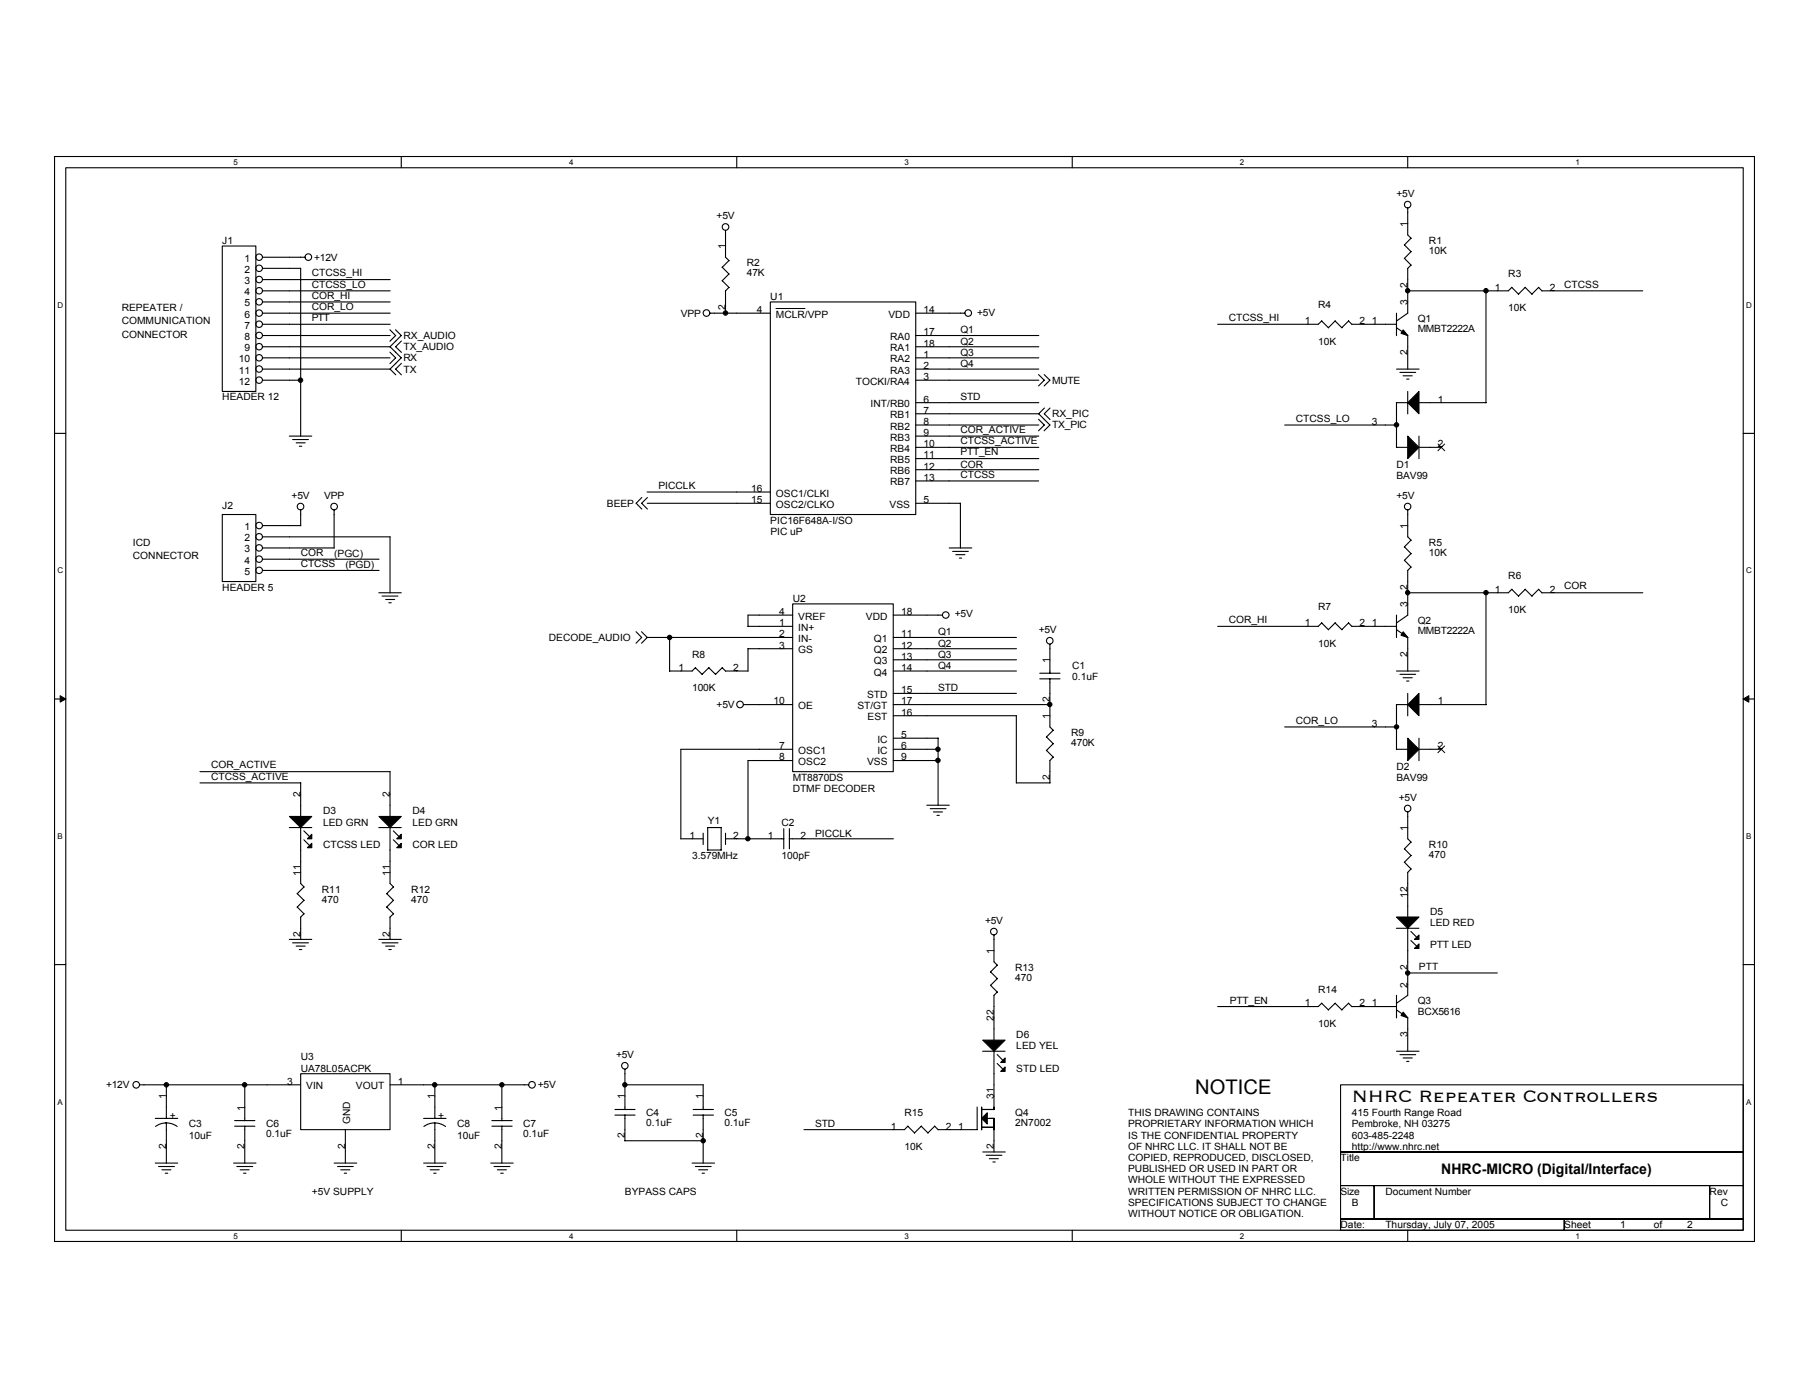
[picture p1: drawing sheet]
<svg xmlns="http://www.w3.org/2000/svg" width="279mm" height="216mm" viewBox="0 0 279 216" stroke-linecap="round" stroke-linejoin="round" font-family="sans-serif">
<path d="M8.4 24.2h262.6v167.5h-262.6zM10.2 25.9h259v164.1h-259z" fill="none" stroke="#000" stroke-width=".17"/>
<g fill="#fff">
<path d="M36.1 24.4h.6v1.3h-.6z"/>
<path d="M36.1 190.2h.6v1.4h-.6z"/>
</g>
<path d="M62 24.2v1.7M62 190v1.7" fill="none" stroke="#000" stroke-width=".17"/>
<g fill="#fff">
<path d="M87.9 24.4h.6v1.3h-.6z"/>
<path d="M87.9 190.2h.6v1.4h-.6z"/>
</g>
<path d="M113.8 24.2v1.7M113.8 190v1.7" fill="none" stroke="#000" stroke-width=".17"/>
<g fill="#fff">
<path d="M139.7 24.4h.7v1.3h-.7z"/>
<path d="M139.7 190.2h.7v1.4h-.7z"/>
</g>
<path d="M165.6 24.2v1.7M165.6 190v1.7" fill="none" stroke="#000" stroke-width=".17"/>
<g fill="#fff">
<path d="M191.5 24.4h.7v1.3h-.7z"/>
<path d="M191.5 190.2h.7v1.4h-.7z"/>
</g>
<path d="M217.4 24.2v1.7M217.4 190v1.7" fill="none" stroke="#000" stroke-width=".17"/>
<g fill="#fff">
<path d="M243.3 24.4h.7v1.3h-.7z"/>
<path d="M243.3 190.2h.7v1.4h-.7z"/>
<path d="M8.9 46.4h.8v1.4h-.8z"/>
<path d="M269.7 46.4h.8v1.4h-.8z"/>
<path d="M8.9 87.4h.8v1.4h-.8z"/>
<path d="M269.7 87.4h.8v1.4h-.8z"/>
</g>
<path d="M8.4 66.9h1.8M269.2 66.9h1.8" fill="none" stroke="#000" stroke-width=".17"/>
<g fill="#fff">
<path d="M8.9 128.5h.8v1.3h-.8z"/>
<path d="M269.7 128.5h.8v1.3h-.8z"/>
</g>
<path d="M8.4 107.9h1.8M269.2 107.9h1.8" fill="none" stroke="#000" stroke-width=".17"/>
<path d="M9.3 107.4l.9 .5-.9 .5zM269.2 107.9l.9-.5v1z" fill="#000" stroke="#000" stroke-width=".15"/>
<g fill="#fff">
<path d="M8.9 169.5h.8v1.4h-.8z"/>
<path d="M269.7 169.5h.8v1.4h-.8z"/>
</g>
<g fill="none" stroke="#000" stroke-width=".17">
<path d="M34.3 38h5.2v22.5h-5.2zM40.6 39.7h6.5M112.1 35.6v4.1l.5 .6M216.9 37.8l1.1 1.1M216.9 39.9l1.1 1.1M217.4 32.1v4.2l.6 .5M217.9 36.8l-1 1M217.9 38.9l-1 1M40.6 57h19.7M40.6 41.4h5.8v26M40.6 48.4h19.7M40.6 50.1h19.7"/>
<path d="M40.6 51.8h19.7M40.6 53.6h19.7M40.6 55.3h19.6M40.6 58.7h5.9M40.6 43.2h19.7M40.6 44.9h19.7M40.6 46.6h19.7M60.2 54.4l.9 .9-.9 .9M60.2 50.9l.9 .9-.9 .9M61.1 50.9l.9 .9-1.8 1.8 .9 .8M61.1 54.4l.9 .9-1.8 1.7 .9 .9M62 52.7l-.9 .9 .9 .8"/>
<path d="M62 56.1l-.9 .9 .9 .9M109.6 48.4h9.4M111.5 41.3l1.1 1-1.1 1.1M111.5 43.3l1.1 1.1-.6 .5M112.1 44.9v3.5M112.6 40.2l-1.1 1.1M119 46.6h22.4v32.9h-22.4zM141.4 57h19M141.4 48.4h7.6M141.4 51.8h19M141.4 53.6h19M141.4 55.3h19"/>
<path d="M141.4 58.7h19M160.4 57.8l.9 .9-.9 .9M161.3 57.8l.9 .9-.9 .9M204.2 49.6l-.6 .5h-15.5M206.2 49.6l1.1 1M206.2 49.6l-1 1-1.1-1M208.3 49.6l.5 .5M208.3 49.6l-1.1 1M208.8 50.1h6.9M215.7 50.6l1.7 1.2v5.2M215.7 57h3.5M215.7 48.4v3.4"/>
<path d="M216.2 57.5h2.5M216.7 58h1.4M217.3 58.5h.3M217.4 41.4v7l-1.7 1.2M217.9 40.9l-.5 .6M229.5 44.9v17.3h-10.4M233.5 44.4l1 1M233.5 44.4l-.5 .5h-15.6M235.6 44.4l1 1M235.6 44.4l-1.1 1M237.6 44.4l.6 .5M237.7 44.4l-1.1 1"/>
<path d="M238.1 44.9h15.6M34.3 79.5h5.2v10.3h-5.2zM44.7 67.4h3.5M45.2 67.9h2.4M45.7 68.4h1.4M46.2 68.9h.4M46.4 78.8v2.4M51.6 78.8v5.8M99.1 76.8l-.8 .9 .8 .9M99.9 76h19.1M100 77.7h19M100 76.8l-.9 .9 .9 .9"/>
<path d="M141.4 67.4h19M141.4 62.2h19M141.4 69.1h19M141.4 65.6h19M141.4 63.9h19M141.4 70.8h19M141.4 72.5h19M141.4 74.3h19M141.4 77.7h7l-.1 6.9M160.4 64.7l.9 .9-.9 .9M160.4 63.9l1.8 1.7-.9 .9M161.3 63l-.9 .9"/>
<path d="M162.2 63l-.9 .9 .9 .9M198.4 65.6h17.3M215.7 62.2h1.7M215.7 62.2v6.9h1.7M217.4 60.5v3.4M217.4 78.8v4.1l.6 .5M219.2 69.1h3.4M219.2 67.4v3.4M40.6 84.6h11M40.6 81.2h5.9M40.6 82.9h19.7M40.6 86.4h17.9"/>
<path d="M40.6 88.1h17.9M58.5 91.5h3.5M59 92.1h2.5M59.6 92.6h1.4M60 93.1h.4M60.2 82.9v8.7M98.2 97.6l.9 .8-.9 .9M99.1 97.6l.9 .8M100 98.4l-.9 .9M100 98.4h22.4M103.4 98.4v5.2h3.5l.5-.5M115.5 96.7h6.9"/>
<path d="M122.4 93.3h15.6v25.9h-15.6zM122.4 95h-6.9v1.8M138 95h7.6M138 98.4h19M146.6 84.6h3.5M147.1 85.2h2.5M147.6 85.7h1.4M148.2 86.2h.3M162.2 99.5v4.5M188.1 96.7h15.5l.6-.5 1 1.1M206.2 96.2l1.1 1.1M206.2 96.2l-1 1"/>
<path d="M208.3 96.2l.5 .6M208.3 96.2l-1.1 1M208.8 96.7h6.9M215.7 97.2l1.7 1.2v5.3M215.7 95v3.5M216.9 84.5l1.1 1M216.9 86.5l1.1 1.1M217.4 88.1v6.9l-1.7 1.2M217.9 83.4l-1 1.1M217.9 85.5l-1 1.1M217.9 87.6l-.5 .5M229.5 91.5v17.3"/>
<path d="M233.5 91l1 1.1M233.5 91l-.5 .5h-15.6M234.5 92.1l1.1-1.1 1 1.1M237.6 91l.5 .5h15.6M237.7 91l-1.1 1.1M30.9 119.2h29.4M60.2 119.2v6.9M107.4 103.1l1.1 1.1M109.5 103.1l1 1.1M109.5 103.1l-1.1 1M111.5 103.1l.6 .6M111.6 103.1l-1.1 1"/>
<path d="M112.1 103.6h3.4M114.8 108.8h7.6M122.4 115.7h-17.2v13.9l3.4-.1M122.4 117.5h-6.9v12.1M122.4 100.2h-6.9v3.5M138 108.8h24.2M138 103.6h19M138 115.7h6.9M138 117.5h6.9M138 100.2h19M138 101.9h19M138 110.5h19"/>
<path d="M138 107.1h19M138 114h6.9M144.9 114v10.4M157 110.5v10.4M160.6 104.8h3.1M160.6 104h3.1M161.6 113.8l1.1 1.1M161.6 115.9l1.1 1M162.2 104.8v7.5l.5 .5-1.1 1M162.2 117.5v3.4M162.7 114.9l-1.1 1M162.7 116.9l-.6 .6"/>
<path d="M198.4 112.3h17.3M215.7 108.8h1.7M215.7 103.6h3.5M215.7 108.8v6.9h1.7M216.2 104.1h2.5M216.7 104.7h1.4M217.3 105.2h.3M217.4 107.1v3.5M219.1 108.8h10.4M219.2 114v3.5M219.2 115.7h3.4M30.9 120.9h15.5v5.2"/>
<path d="M44.7 127.8h3.5M45.9 138l1.1 1.1M46.4 127.8v8.6l.6 .6M46.9 128.3l.9 .9M46.9 129.7l.9 .9M46.9 137l-1 1M46.9 139l-1 1.1M58.5 127.8h3.5M59.7 138l1.1 1.1M60.2 127.8v8.6l.6 .6M60.7 128.3l.9 .9M60.7 129.7l.9 .9"/>
<path d="M60.8 137l-1.1 1M60.8 139l-1.1 1.1M108.6 128.7v1.7M109.3 127.8h2.1M111.4 127.8v3.5h-2.1v-3.5M112.1 128.7v1.7M112.1 129.5h9M121.1 128v3.1M121.9 129.5h16.1M121.9 128v3.1M143.2 124.4h3.4M143.7 124.9h2.4"/>
<path d="M144.2 125.4h1.4M144.7 125.9h.4M157 120.9h5.2M216.9 131.1l1.1 1M216.9 133.2l1.1 1M217.4 125.4v4.1l.6 .6M217.4 134.7v6.9M217.9 130l-1 1.1M217.9 132.1l-1 1.1M217.9 134.2l-.5 .5M8.4 149h1.8M44.7 145.1h3.5"/>
<path d="M45.2 145.6h2.4M45.7 146.1h1.4M45.9 140.1l1.1 1-.6 .5M46.2 146.6h.4M46.4 141.6v3.5M58.5 145.1h3.5M59 145.6h2.5M59.6 146.1h1.4M59.7 140.1l1.1 1-.6 .5v3.5M60 146.6h.4M153 150.1l1.1 1.1M153.5 144.4v4.1l.6 .6"/>
<path d="M153.5 153.7v7M154 149.1l-1 1M154 151.1l-1 1.1 1.1 1M154 153.2l-.5 .5M204.1 154.9l1.1 1.1M204.2 154.9l-.6 .5h-15.5M206.2 154.9l1.1 1.1M206.2 154.9l-1 1.1M208.3 154.9l.5 .6M208.3 154.9l-1.1 1.1M208.8 155.4h6.9M215.7 143.4h3.5"/>
<path d="M215.7 156l1.7 1.2v5.2M215.7 153.7v3.5M217.4 143.4v10.3l-1.7 1.3M217.4 150.3h13.9M217.9 143.8l.9 .9M217.9 145.2l.9 .9M269.2 149h1.8M21.6 167.5h24.8M24 179.6h3.5M24 172.7h3.5M24 174l.6-.4 1.1-.2 .7 .1 1 .5M25.7 167.5v5.2"/>
<path d="M25.7 173.4v6.2M36.1 179.6h3.4M36.2 173.9h3.2M36.2 173.1h3.2M37.8 167.5v5.6M37.8 173.9v5.7M46.4 165.8h13.8v8.7h-13.8zM51.6 179.6h3.5M53.3 174.5v5.1M60.2 167.5h21.5M65.4 179.6h3.5M65.4 172.7h3.5"/>
<path d="M65.5 174a2.82 2.82 0 0 1 3.3 0M67.2 167.5v5.2M67.2 173.4v6.2M75.8 179.6h3.5M76 173.9h3.1M76 173.1h3.1M77.5 167.5v5.6M77.5 173.9v5.7M95 171.3h3.1M95 172.2h3.1M96.5 167.5h12.1v3.9M96.5 165.1v6.3"/>
<path d="M96.5 172.2v4h12.1M106.9 179.6h3.5M107.1 171.3h3.1M107.1 172.2h3.1M108.6 172.2v7.4M140.2 173.9l1.1 1.1M140.2 173.9l-.5 .6h-15.5M141.2 175l1.1-1.1 1 1.1M144.9 174.5l-.5-.6-1.1 1.1M150.9 171v3.5h-6M151.6 171v3.5M151.6 174.1h1.9"/>
<path d="M151.8 162.3h3.4M151.8 177.9h3.5M152.3 178.4h2.4M152.5 172.7h1M152.8 178.9h1.4M153.4 179.5h.3M153.5 162.3v9.1l-1.9-.1M153.5 172.7v5.2M154 162.9l.9 .8M154 164.2l.9 .9M207.1 167.5h62.1v10.4h-62.1zM207.1 177.9h62.1v5.2h-62.1z"/>
<path d="M215.7 162.3h3.5M216.2 162.9h2.5M216.7 163.4h1.4M217.3 163.9h.3M24.5 180.1h2.4M25 180.7h1.4M25.5 181.2h.4M36.6 180.1h2.4M37.1 180.7h1.4M37.6 181.2h.4M52.1 180.1h2.5M52.6 180.7h1.4"/>
<path d="M53.2 181.2h.3M66 180.1h2.4M66.4 180.7h1.4M67 181.2h.4M76.3 180.1h2.5M76.8 180.7h1.4M77.3 181.2h.4M107.4 180.1h2.4M107.9 180.7h1.4M108.4 181.2h.4M207.1 183.1h5.1v5.2h-5.1zM207.1 188.3h34.5v1.7h-34.5z"/>
<path d="M212.2 183.1h51.9v5.2h-51.9zM241.6 188.3h27.6v1.7h-27.6zM264.1 183.1h5.1v5.2h-5.1z"/>
<circle cx="40" cy="39.7" r=".51"/>
<circle cx="47.6" cy="39.7" r=".51"/>
<circle cx="112.1" cy="35" r=".51"/>
<circle cx="217.4" cy="31.6" r=".51"/>
<circle cx="40" cy="57" r=".51"/>
<circle cx="40" cy="58.7" r=".51"/>
<circle cx="40" cy="43.2" r=".51"/>
<circle cx="40" cy="41.4" r=".51"/>
<circle cx="40" cy="44.9" r=".51"/>
<circle cx="40" cy="51.8" r=".51"/>
<circle cx="40" cy="48.4" r=".51"/>
<circle cx="40" cy="55.3" r=".51"/>
<circle cx="40" cy="53.5" r=".51"/>
<circle cx="40" cy="46.6" r=".51"/>
<circle cx="40" cy="50.1" r=".51"/>
<circle cx="109.1" cy="48.3" r=".51"/>
<circle cx="149.5" cy="48.3" r=".51"/>
<circle cx="46.4" cy="78.2" r=".51"/>
<circle cx="51.6" cy="78.2" r=".51"/>
<circle cx="217.4" cy="78.2" r=".51"/>
<circle cx="40" cy="88.1" r=".51"/>
<circle cx="40" cy="84.6" r=".51"/>
<circle cx="40" cy="82.9" r=".51"/>
<circle cx="40" cy="81.2" r=".51"/>
<circle cx="40" cy="86.3" r=".51"/>
<circle cx="146.1" cy="95" r=".51"/>
<circle cx="162.1" cy="99" r=".51"/>
<circle cx="114.3" cy="108.8" r=".51"/>
<circle cx="217.4" cy="124.9" r=".51"/>
<circle cx="153.5" cy="143.9" r=".51"/>
<circle cx="21" cy="167.5" r=".51"/>
<circle cx="82.2" cy="167.5" r=".51"/>
<circle cx="96.5" cy="164.6" r=".51"/>
</g>
<g fill="#000" stroke="#000" stroke-width=".17">
<path d="M216.7 50.9l.7 .9-1-.3z" fill-rule="evenodd"/>
<path d="M217.4 67.4l1.8 1.7-1.8 1.7z" fill-rule="evenodd"/>
<path d="M219.2 60.5v3.4l-1.8-1.7z" fill-rule="evenodd"/>
<path d="M216.7 97.6l.7 .8-1-.3z" fill-rule="evenodd"/>
<path d="M217.4 114l1.8 1.7-1.8 1.8z" fill-rule="evenodd"/>
<path d="M219.2 107.1v3.4l-1.8-1.7z" fill-rule="evenodd"/>
<path d="M44.7 126.1h3.5l-1.8 1.7z" fill-rule="evenodd"/>
<path d="M48.2 128.8v.7h-.7z" fill-rule="evenodd"/>
<path d="M48.2 130.2v.7h-.7z" fill-rule="evenodd"/>
<path d="M58.5 126.1h3.5l-1.8 1.7z" fill-rule="evenodd"/>
<path d="M62 128.8v.7h-.7z" fill-rule="evenodd"/>
<path d="M61.3 130.9l.7-.7v.7z" fill-rule="evenodd"/>
<path d="M216.7 156.3l.7 .9-1-.4z" fill-rule="evenodd"/>
<path d="M215.7 141.6h3.5l-1.8 1.8z" fill-rule="evenodd"/>
<path d="M218.5 145.1l.7-.7v.7z" fill-rule="evenodd"/>
<path d="M219.2 145.8v.7h-.7z" fill-rule="evenodd"/>
<path d="M151.6 172.7l.9-.8v1.7z" fill-rule="evenodd"/>
<path d="M151.8 160.6h3.4l-1.7 1.7z" fill-rule="evenodd"/>
<path d="M155.2 163.4v.7h-.6z" fill-rule="evenodd"/>
<path d="M154.6 165.5l.6-.7v.7z" fill-rule="evenodd"/>
<circle cx="46.4" cy="58.7" r=".34"/>
<circle cx="112.1" cy="48.3" r=".34"/>
<circle cx="217.4" cy="44.9" r=".34"/>
<circle cx="229.5" cy="44.9" r=".34"/>
<circle cx="215.7" cy="65.6" r=".34"/>
<circle cx="103.4" cy="98.4" r=".34"/>
<circle cx="217.4" cy="91.5" r=".34"/>
<circle cx="229.5" cy="91.5" r=".34"/>
<circle cx="144.9" cy="115.7" r=".34"/>
<circle cx="144.9" cy="117.4" r=".34"/>
<circle cx="162.1" cy="108.8" r=".34"/>
<circle cx="215.7" cy="112.3" r=".33"/>
<circle cx="115.5" cy="129.5" r=".33"/>
<circle cx="217.4" cy="150.3" r=".34"/>
<circle cx="25.7" cy="167.5" r=".34"/>
<circle cx="37.8" cy="167.5" r=".34"/>
<circle cx="67.1" cy="167.5" r=".34"/>
<circle cx="77.5" cy="167.5" r=".34"/>
<circle cx="96.5" cy="167.5" r=".34"/>
<circle cx="108.6" cy="176.2" r=".34"/>
</g>
<path d="M119.8 47.6h4.5M222.1 68.6l1 1M223.1 68.6l-1 1M222.1 115.2l1 1M223.1 115.2l-1 1" fill="none" stroke="#000" stroke-width=".15"/>
<text font-size="3.3" x="208.8" y="170.2">NHRC Repeater Controllers</text>
<text font-size="3.1" x="184.6" y="169">NOTICE</text>
<text font-size="2.2" x="222.6" y="181.4">NHRC-MICRO (Digital/Interface)</text>
<g font-size="1.5">
<text x="110.7" y="33.9">+5V</text>
<text x="215.7" y="30.4">+5V</text>
<text x="217.4" y="35.1" transform="rotate(-90 217.4 35.1)">1</text>
<text x="34.3" y="37.7">J1</text>
<text x="37.8" y="40.4">1</text>
<text x="48.5" y="40.3">+12V</text>
<text x="112" y="38.5" transform="rotate(-90 112 38.5)">1</text>
<text x="115.3" y="41.1">R2</text>
<text x="220.7" y="37.7">R1</text>
<text x="220.7" y="39.2">10K</text>
<text x="37.8" y="42.1">2</text>
<text x="37.8" y="43.9">3</text>
<text x="37.8" y="45.6">4</text>
<text x="37.8" y="47.3">5</text>
<text x="48.2" y="47.9">COR_LO</text>
<text x="48.2" y="42.7">CTCSS_HI</text>
<text x="48.2" y="46.1">COR_HI</text>
<text x="48.2" y="44.4">CTCSS_LO</text>
<text x="112" y="47.9" transform="rotate(-90 112 47.9)">2</text>
<text x="115.3" y="42.7">47K</text>
<text x="119" y="46.3">U1</text>
<text x="203.6" y="47.5">R4</text>
<text x="217.4" y="47.2" transform="rotate(-90 217.4 47.2)">3</text>
<text x="217.4" y="44.4" transform="rotate(-90 217.4 44.4)">2</text>
<text x="230.9" y="44.9">1</text>
<text x="233" y="42.8">R3</text>
<text x="239.4" y="44.9">2</text>
<text x="241.6" y="44.4">CTCSS</text>
<text x="18.8" y="48">REPEATER /</text>
<text x="18.8" y="50.1">COMMUNICATION</text>
<text x="18.8" y="52.2">CONNECTOR</text>
<text x="37.8" y="49.1">6</text>
<text x="37.8" y="50.8">7</text>
<text x="37.8" y="52.5">8</text>
<text x="48.2" y="49.6">PTT</text>
<text x="62.3" y="52.3">RX_AUDIO</text>
<text x="105.2" y="48.9">VPP</text>
<text x="116.9" y="48.3">4</text>
<text x="119.8" y="49.1">MCLR/VPP</text>
<text x="137.2" y="49.1">VDD</text>
<text x="137.5" y="52.5">RA0</text>
<text x="142.6" y="51.8">17</text>
<text x="142.6" y="53.5">18</text>
<text x="142.6" y="48.3">14</text>
<text x="148.3" y="51.5">Q1</text>
<text x="148.3" y="53.2">Q2</text>
<text x="150.9" y="48.7">+5V</text>
<text x="189.8" y="49.6">CTCSS_HI</text>
<text x="201.5" y="50.1">1</text>
<text x="203.6" y="53.2">10K</text>
<text x="210" y="50.1">2</text>
<text x="211.9" y="50.1">1</text>
<text x="219" y="49.8">Q1</text>
<text x="219" y="51.3">MMBT2222A</text>
<text x="233" y="48">10K</text>
<text x="36.9" y="56">10</text>
<text x="36.9" y="57.7">11</text>
<text x="36.9" y="59.4">12</text>
<text x="37.8" y="54.3">9</text>
<text x="62.3" y="54.1">TX_AUDIO</text>
<text x="62.3" y="57.5">TX</text>
<text x="62.3" y="55.8">RX</text>
<text x="132.2" y="59.4">TOCKI/RA4</text>
<text x="137.5" y="54.3">RA1</text>
<text x="137.5" y="56">RA2</text>
<text x="137.5" y="57.7">RA3</text>
<text x="142.6" y="55.2">1</text>
<text x="142.6" y="57">2</text>
<text x="142.6" y="58.7">3</text>
<text x="148.3" y="54.9">Q3</text>
<text x="148.3" y="56.7">Q4</text>
<text x="162.5" y="59.3">MUTE</text>
<text x="217.4" y="54.8" transform="rotate(-90 217.4 54.8)">2</text>
<text x="34.3" y="61.8">HEADER 12</text>
<text x="134.5" y="62.9">INT/RB0</text>
<text x="137.5" y="64.6">RB1</text>
<text x="142.6" y="62.2">6</text>
<text x="142.6" y="63.9">7</text>
<text x="142.6" y="65.6">8</text>
<text x="148.3" y="61.8">STD</text>
<text x="162.5" y="64.4">RX_PIC</text>
<text x="200.2" y="65.1">CTCSS_LO</text>
<text x="211.9" y="65.6">3</text>
<text x="222.1" y="62.2">1</text>
<text x="137.5" y="66.3">RB2</text>
<text x="137.5" y="68.1">RB3</text>
<text x="137.5" y="69.8">RB4</text>
<text x="137.5" y="71.5">RB5</text>
<text x="142.6" y="67.3">9</text>
<text x="142.6" y="69.1">10</text>
<text x="142.6" y="70.8">11</text>
<text x="148.3" y="70.3">PTT_EN</text>
<text x="148.3" y="66.9">COR_ACTIVE</text>
<text x="148.3" y="68.6">CTCSS_ACTIVE</text>
<text x="162.5" y="66.2">TX_PIC</text>
<text x="222.1" y="69.1">2</text>
<text x="45" y="77">+5V</text>
<text x="50.1" y="77">VPP</text>
<text x="101.7" y="75.5">PICCLK</text>
<text x="116" y="77.7">15</text>
<text x="116" y="76">16</text>
<text x="119.8" y="76.7">OSC1/CLKI</text>
<text x="137.5" y="73.2">RB6</text>
<text x="137.5" y="75">RB7</text>
<text x="142.6" y="72.5">12</text>
<text x="142.6" y="74.3">13</text>
<text x="142.6" y="77.7">5</text>
<text x="148.3" y="72.2">COR</text>
<text x="148.3" y="73.8">CTCSS</text>
<text x="215.7" y="77">+5V</text>
<text x="215.7" y="72.2">D1</text>
<text x="215.7" y="73.9">BAV99</text>
<text x="34.3" y="78.6">J2</text>
<text x="37.8" y="81.9">1</text>
<text x="37.8" y="83.6">2</text>
<text x="93.7" y="78.3">BEEP</text>
<text x="119" y="80.9">PIC16F648A-I/SO</text>
<text x="119" y="82.6">PIC uP</text>
<text x="119.8" y="78.4">OSC2/CLKO</text>
<text x="137.4" y="78.4">VSS</text>
<text x="217.4" y="81.7" transform="rotate(-90 217.4 81.7)">1</text>
<text x="20.5" y="84.3">ICD</text>
<text x="20.5" y="86.4">CONNECTOR</text>
<text x="37.8" y="85.3">3</text>
<text x="37.8" y="87.1">4</text>
<text x="37.8" y="88.8">5</text>
<text x="46.4" y="85.9">COR</text>
<text x="46.4" y="87.6">CTCSS</text>
<text x="51.6" y="86">(PGC)</text>
<text x="53.3" y="87.8">(PGD)</text>
<text x="220.7" y="84.3">R5</text>
<text x="220.7" y="85.9">10K</text>
<text x="233" y="89.5">R6</text>
<text x="34.3" y="91.2">HEADER 5</text>
<text x="120.3" y="95">4</text>
<text x="122.4" y="92.9">U2</text>
<text x="123.3" y="95.7">VREF</text>
<text x="133.8" y="95.7">VDD</text>
<text x="139.2" y="95">18</text>
<text x="147.5" y="95.4">+5V</text>
<text x="203.6" y="94.1">R7</text>
<text x="217.4" y="93.8" transform="rotate(-90 217.4 93.8)">3</text>
<text x="217.4" y="91.1" transform="rotate(-90 217.4 91.1)">2</text>
<text x="230.9" y="91.5">1</text>
<text x="233" y="94.7">10K</text>
<text x="239.4" y="91.5">2</text>
<text x="241.6" y="91">COR</text>
<text x="84.8" y="99">DECODE_AUDIO</text>
<text x="106.9" y="101.6">R8</text>
<text x="120.3" y="96.7">1</text>
<text x="120.3" y="98.4">2</text>
<text x="120.3" y="100.2">3</text>
<text x="123.3" y="97.4">IN+</text>
<text x="123.3" y="99.1">IN-</text>
<text x="123.3" y="100.9">GS</text>
<text x="135" y="99.1">Q1</text>
<text x="135" y="100.9">Q2</text>
<text x="139.2" y="98.4">11</text>
<text x="139.2" y="100.2">12</text>
<text x="139.2" y="101.9">13</text>
<text x="144.9" y="98.1">Q1</text>
<text x="144.9" y="101.6">Q3</text>
<text x="144.9" y="99.8">Q2</text>
<text x="160.4" y="97.8">+5V</text>
<text x="189.8" y="96.2">COR_HI</text>
<text x="201.5" y="96.7">1</text>
<text x="203.6" y="99.8">10K</text>
<text x="210" y="96.7">2</text>
<text x="211.9" y="96.7">1</text>
<text x="217.4" y="101.5" transform="rotate(-90 217.4 101.5)">2</text>
<text x="219" y="96.4">Q2</text>
<text x="219" y="97.9">MMBT2222A</text>
<text x="104.8" y="103.6">1</text>
<text x="106.9" y="106.8">100K</text>
<text x="113.3" y="103.6">2</text>
<text x="133.9" y="107.8">STD</text>
<text x="135" y="102.6">Q3</text>
<text x="135" y="104.3">Q4</text>
<text x="139.2" y="103.6">14</text>
<text x="139.2" y="107.1">15</text>
<text x="144.9" y="106.8">STD</text>
<text x="144.9" y="103.3">Q4</text>
<text x="162.1" y="102.4" transform="rotate(-90 162.1 102.4)">1</text>
<text x="165.6" y="103.3">C1</text>
<text x="165.6" y="105">0.1uF</text>
<text x="110.7" y="109.3">+5V</text>
<text x="119.4" y="108.8">10</text>
<text x="123.3" y="109.5">OE</text>
<text x="132.4" y="109.5">ST/GT</text>
<text x="134" y="111.2">EST</text>
<text x="139.2" y="110.5">16</text>
<text x="139.2" y="108.8">17</text>
<text x="139.2" y="114">5</text>
<text x="162.1" y="111.1" transform="rotate(-90 162.1 111.1)">1</text>
<text x="162.1" y="108.4" transform="rotate(-90 162.1 108.4)">2</text>
<text x="165.4" y="113.7">R9</text>
<text x="200.2" y="111.8">COR_LO</text>
<text x="211.9" y="112.2">3</text>
<text x="222.1" y="108.8">1</text>
<text x="32.6" y="118.7">COR_ACTIVE</text>
<text x="120.3" y="117.4">8</text>
<text x="120.3" y="115.7">7</text>
<text x="123.3" y="118.2">OSC2</text>
<text x="123.3" y="116.4">OSC1</text>
<text x="133.9" y="118.2">VSS</text>
<text x="135.5" y="114.7">IC</text>
<text x="135.5" y="116.4">IC</text>
<text x="139.2" y="117.4">9</text>
<text x="139.2" y="115.7">6</text>
<text x="165.4" y="115.2">470K</text>
<text x="215.7" y="118.9">D2</text>
<text x="222.1" y="115.7">2</text>
<text x="32.6" y="120.4">CTCSS_ACTIVE</text>
<text x="46.4" y="123.1" transform="rotate(-90 46.4 123.1)">2</text>
<text x="49.9" y="125.8">D3</text>
<text x="60.2" y="123.1" transform="rotate(-90 60.2 123.1)">2</text>
<text x="63.7" y="125.8">D4</text>
<text x="122.4" y="120.6">MT8870DS</text>
<text x="122.4" y="122.3">DTMF DECODER</text>
<text x="162.1" y="120.5" transform="rotate(-90 162.1 120.5)">2</text>
<text x="215.7" y="120.6">BAV99</text>
<text x="216" y="123.7">+5V</text>
<text x="49.9" y="127.5">LED GRN</text>
<text x="49.9" y="130.9">CTCSS LED</text>
<text x="63.7" y="130.9">COR LED</text>
<text x="63.7" y="127.5">LED GRN</text>
<text x="106.5" y="129.5">1</text>
<text x="109.3" y="127.3">Y1</text>
<text x="113.3" y="129.5">2</text>
<text x="118.6" y="129.5">1</text>
<text x="120.7" y="127.5">C2</text>
<text x="123.6" y="129.5">2</text>
<text x="125.9" y="129.2">PICCLK</text>
<text x="217.4" y="128.3" transform="rotate(-90 217.4 128.3)">1</text>
<text x="220.7" y="130.9">R10</text>
<text x="46.4" y="135.2" transform="rotate(-90 46.4 135.2)">11</text>
<text x="49.7" y="137.8">R11</text>
<text x="60.2" y="135.2" transform="rotate(-90 60.2 135.2)">11</text>
<text x="63.5" y="137.8">R12</text>
<text x="106.9" y="132.7">3.579MHz</text>
<text x="120.7" y="132.7">100pF</text>
<text x="220.7" y="132.5">470</text>
<text x="49.7" y="139.4">470</text>
<text x="63.5" y="139.4">470</text>
<text x="152.1" y="142.7">+5V</text>
<text x="217.4" y="138.7" transform="rotate(-90 217.4 138.7)">12</text>
<text x="220.9" y="141.3">D5</text>
<text x="220.9" y="143">LED RED</text>
<text x="46.4" y="144.6" transform="rotate(-90 46.4 144.6)">2</text>
<text x="60.2" y="144.6" transform="rotate(-90 60.2 144.6)">2</text>
<text x="153.5" y="147.3" transform="rotate(-90 153.5 147.3)">1</text>
<text x="156.8" y="149.9">R13</text>
<text x="217.4" y="149.8" transform="rotate(-90 217.4 149.8)">2</text>
<text x="219.2" y="149.8">PTT</text>
<text x="220.9" y="146.5">PTT LED</text>
<text x="156.8" y="151.5">470</text>
<text x="190" y="155.1">PTT_EN</text>
<text x="201.5" y="155.4">1</text>
<text x="203.6" y="153.4">R14</text>
<text x="210" y="155.4">2</text>
<text x="211.9" y="155.4">1</text>
<text x="217.4" y="152.5" transform="rotate(-90 217.4 152.5)">2</text>
<text x="219" y="155.1">Q3</text>
<text x="153.5" y="157.7" transform="rotate(-90 153.5 157.7)">22</text>
<text x="157" y="160.3">D6</text>
<text x="203.6" y="158.6">10K</text>
<text x="217.4" y="160.2" transform="rotate(-90 217.4 160.2)">3</text>
<text x="219" y="156.7">BCX5616</text>
<text x="44.3" y="167.5">3</text>
<text x="46.4" y="163.7">U3</text>
<text x="46.4" y="165.5">UA78L05ACPK</text>
<text x="61.4" y="167.5">1</text>
<text x="95.1" y="163.4">+5V</text>
<text x="157" y="162">LED YEL</text>
<text x="157" y="165.5">STD LED</text>
<text x="16.4" y="168.1">+12V</text>
<text x="25.7" y="169.8" transform="rotate(-90 25.7 169.8)">1</text>
<text x="26.2" y="172.7">+</text>
<text x="37.8" y="171.5" transform="rotate(-90 37.8 171.5)">1</text>
<text x="47.3" y="168.2">VIN</text>
<text x="54.1" y="173.6" transform="rotate(-90 54.1 173.6)">GND</text>
<text x="55" y="168.2">VOUT</text>
<text x="67.1" y="169.8" transform="rotate(-90 67.1 169.8)">1</text>
<text x="67.7" y="172.7">+</text>
<text x="77.5" y="171.5" transform="rotate(-90 77.5 171.5)">1</text>
<text x="83.1" y="168.1">+5V</text>
<text x="96.5" y="169.8" transform="rotate(-90 96.5 169.8)">1</text>
<text x="99.8" y="172.4">C4</text>
<text x="99.8" y="173.9">0.1uF</text>
<text x="108.6" y="169.8" transform="rotate(-90 108.6 169.8)">1</text>
<text x="111.9" y="172.4">C5</text>
<text x="111.9" y="173.9">0.1uF</text>
<text x="139.7" y="172.4">R15</text>
<text x="153.5" y="169.8" transform="rotate(-90 153.5 169.8)">31</text>
<text x="156.8" y="172.4">Q4</text>
<text x="156.8" y="173.9">2N7002</text>
<text x="174.2" y="172.4">THIS DRAWING CONTAINS</text>
<text x="208.8" y="172.4">415 Fourth Range Road</text>
<text x="25.7" y="177.5" transform="rotate(-90 25.7 177.5)">2</text>
<text x="29.2" y="174.1">C3</text>
<text x="29.2" y="175.9">10uF</text>
<text x="37.8" y="177.5" transform="rotate(-90 37.8 177.5)">2</text>
<text x="41.1" y="174.1">C6</text>
<text x="41.1" y="175.7">0.1uF</text>
<text x="53.3" y="177.5" transform="rotate(-90 53.3 177.5)">2</text>
<text x="67.1" y="177.5" transform="rotate(-90 67.1 177.5)">2</text>
<text x="70.6" y="174.1">C8</text>
<text x="70.6" y="175.9">10uF</text>
<text x="77.5" y="177.5" transform="rotate(-90 77.5 177.5)">2</text>
<text x="80.8" y="174.1">C7</text>
<text x="80.8" y="175.7">0.1uF</text>
<text x="96.5" y="175.7" transform="rotate(-90 96.5 175.7)">2</text>
<text x="108.6" y="175.7" transform="rotate(-90 108.6 175.7)">2</text>
<text x="125.9" y="174.1">STD</text>
<text x="137.6" y="174.4">1</text>
<text x="139.7" y="177.6">10K</text>
<text x="146.1" y="174.4">2</text>
<text x="148" y="174.4">1</text>
<text x="153.5" y="177.5" transform="rotate(-90 153.5 177.5)">2</text>
<text x="174.2" y="179.3">COPIED, REPRODUCED, DISCLOSED,</text>
<text x="174.2" y="175.9">IS THE CONFIDENTIAL PROPERTY</text>
<text x="174.2" y="174.1">PROPRIETARY INFORMATION WHICH</text>
<text x="174.2" y="177.6">OF NHRC LLC. IT SHALL NOT BE</text>
<text x="207.1" y="179.3">Title</text>
<text x="208.8" y="174.1">Pembroke, NH 03275</text>
<text x="208.8" y="175.9">603-485-2248</text>
<text x="208.8" y="177.6">http://www.nhrc.net</text>
<text x="48.2" y="184.5">+5V SUPPLY</text>
<text x="96.5" y="184.5">BYPASS CAPS</text>
<text x="174.2" y="182.8">WHOLE WITHOUT THE EXPRESSED</text>
<text x="174.2" y="181">PUBLISHED OR USED IN PART OR</text>
<text x="174.2" y="184.5">WRITTEN PERMISSION OF NHRC LLC.</text>
<text x="207.1" y="184.5">Size</text>
<text x="214" y="184.5">Document Number</text>
<text x="264.1" y="184.5">Rev</text>
<text x="174.2" y="187.9">WITHOUT NOTICE OR OBLIGATION.</text>
<text x="174.2" y="186.2">SPECIFICATIONS SUBJECT TO CHANGE</text>
<text x="207.1" y="189.7">Date:</text>
<text x="208.8" y="186.2">B</text>
<text x="214" y="189.7">Thursday, July 07, 2005</text>
<text x="241.6" y="189.7">Sheet</text>
<text x="250.2" y="189.7">1</text>
<text x="255.4" y="189.7">of</text>
<text x="260.6" y="189.7">2</text>
<text x="265.8" y="186.2">C</text>
</g>
<g font-size="1.2">
<text x="36.1" y="25.5">5</text>
<text x="87.9" y="25.5">4</text>
<text x="139.7" y="25.5">3</text>
<text x="191.5" y="25.5">2</text>
<text x="243.3" y="25.5">1</text>
<text x="8.9" y="47.5">D</text>
<text x="269.7" y="47.5">D</text>
<text x="8.9" y="88.5">C</text>
<text x="269.7" y="88.5">C</text>
<text x="8.9" y="129.6">B</text>
<text x="269.7" y="129.6">B</text>
<text x="8.9" y="170.6">A</text>
<text x="269.7" y="170.6">A</text>
<text x="36.1" y="191.3">5</text>
<text x="87.9" y="191.3">4</text>
<text x="139.7" y="191.3">3</text>
<text x="191.5" y="191.3">2</text>
<text x="243.3" y="191.3">1</text>
</g>
</svg>
